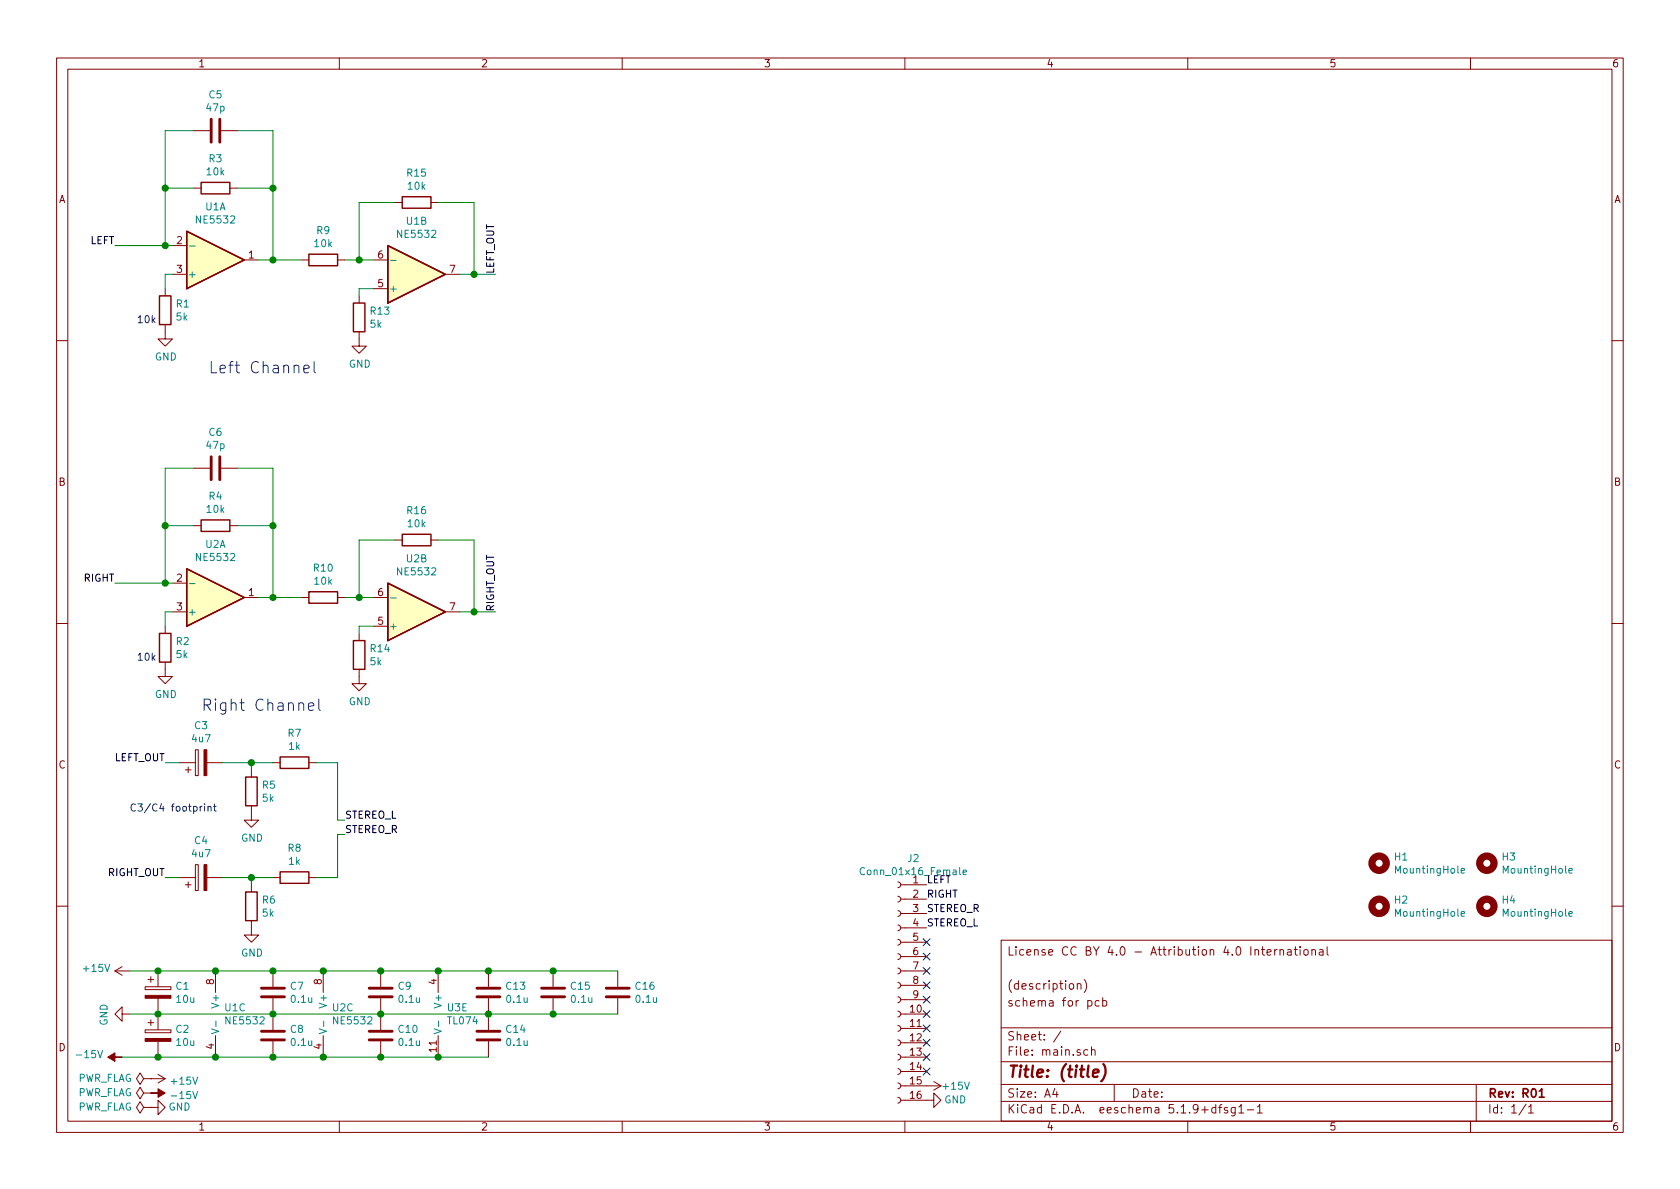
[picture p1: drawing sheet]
<svg xmlns="http://www.w3.org/2000/svg" width="297mm" height="210mm" viewBox="0 0 297 210" stroke-linecap="round" stroke-linejoin="round" font-family="sans-serif">
<g fill="none" stroke="#840000" stroke-width=".18">
<path d="M10 10.3h277v189.9h-277zM12 12.2h273v186.1h-273zM60 10.3v1.9M110 10.3v1.9M160 10.3v1.9M210 10.3v1.9M260 10.3v1.9M34.3 23.1h2.8M34.3 33.3h1.3M39.1 23.1h2.8M40.6 33.3h1.3M69.8 35.8h1.3"/>
<path d="M76.2 35.8h1.3M29.2 57.4v2.5h1.3l-1.3 1.3-1.3-1.3h1.3M29.2 51v1.3M30.5 48.5h2.5M30.5 43.4h2.5M43.2 46h2.5M53.3 46h1.3M59.7 46h1.3M63.5 58.7v2.5h1.3l-1.3 1.3-1.3-1.3h1.3M63.5 52.3v1.3M66 46h2.6M66 51h2.6"/>
<path d="M78.7 48.5h2.6M10 60.2h2M285 60.2h2M34.3 93h1.3M34.3 82.8h2.8M39.1 82.8h2.8M40.6 93h1.3M69.8 95.5h1.3M76.2 95.5h1.3M10 110.3h2M29.2 117.1v2.5h1.3l-1.3 1.3-1.3-1.3h1.3M29.2 110.7v1.3"/>
<path d="M30.5 103.1h2.5M30.5 108.2h2.5M43.2 105.7h2.5M53.3 105.7h1.3M59.7 105.7h1.3M63.5 118.4v2.5h1.3l-1.3 1.3-1.3-1.3h1.3M63.5 112v1.3M66 105.7h2.6M66 110.7h2.6M78.7 108.2h2.6M285 110.3h2M31.7 134.9h2.8"/>
<path d="M32.8 136.1h1M33.3 135.6v1M34.5 132.6h.6v4.6h-.6zM36.6 134.9h2.8M44.4 136.1v1.3M48.3 134.9h1.2M54.6 134.9h1.3M31.7 155.2h2.8M32.8 156.5h1M33.3 156v1M34.5 152.9h.6v4.6h-.6zM36.6 155.2h2.8"/>
<path d="M44.4 142.5v2.5h1.3l-1.3 1.3-1.2-1.3h1.2M44.4 156.5v1.2M48.3 155.2h1.2M54.6 155.2h1.3M158.7 158.5l.4 .1 .2 .3-.2 .4-.4 .2M158.7 156l.4 .1 .2 .3-.2 .4-.4 .2M159.3 156.5h4.5M159.3 159h4.5M10 160.2h2M20.3 171.7l1.3 .8M20.3 171.7h2.6M21.6 179.3v-1.3l-1.3 1.3 1.3 1.3v-1.3h1.3"/>
<path d="M21.6 170.9l-1.3 .8M25.7 174.5h4.5v.5h-4.5zM26.2 173.2h1M26.7 172.7v1M27.9 171.7v2.8M27.9 176.5v5.6M38.1 171.7v3.8M44.4 162.8v2.5h1.3l-1.3 1.3-1.2-1.3h1.2M48.3 171.7v2.8M48.3 176.5v5.6M57.1 171.7v3.8M67.3 171.7v2.8"/>
<path d="M67.3 176.5v5.6M77.5 171.7v3.8M86.4 171.7v2.8M86.4 176.5v5.6M97.8 171.7v2.8M97.8 176.5v2.8M109.2 171.7v2.8M109.2 176.5v2.8M158.7 178.8l.4 .1 .2 .3-.2 .4-.4 .2M158.7 176.3l.4 .1 .2 .3-.2 .4-.4 .2M158.7 173.7l.4 .2 .2 .2-.2 .5-.4 .1M158.7 171.2l.4 .1 .2 .3-.2 .4-.4 .2"/>
<path d="M158.7 168.7l.4 .1 .2 .3-.2 .4-.4 .2M158.7 166.1l.4 .1 .2 .3-.2 .4-.4 .2M158.7 163.6l.4 .1 .2 .3-.2 .4-.4 .2M158.7 161l.4 .2 .2 .2-.2 .5-.4 .1M159.3 171.7h4.5M159.3 179.3h4.5M159.3 176.8h4.5M159.3 174.2h4.5M159.3 169.2h4.5M159.3 166.6h4.5M159.3 164.1h4.5M159.3 161.5h4.5"/>
<path d="M177 166.3h108v32h-108zM190.5 174.1l.1-.1a.37 .37 0 0 1 .5 .1v.8M190.5 173.9v1M191.7 173.2a1.71 1.71 0 0 1 0 2.3M192.3 177l.5-.1 .3 .3-.1 .6-.2 .1-.5-.1M194.3 177l-.4-.1-.3 .3 .1 .6 .2 .1 .4-.1M195 177l.4-.1 .3 .3-.1 .6-.2 .1-.4-.1M195 176.4v1.5M223 167.9h.6M223.2 167.4v1.3l.4 .2M224 168.4l.7-.1v-.3l-.5-.1-.2 .2 .1 .7h.6M225.4 167.9v1"/>
<path d="M225.8 167.9l-.4 .3M226.3 168l.2-.1 .4 .1v.9M226.3 167.9v1M227.7 168h.5l.1 .9M228.3 168.3h-.5l-.2 .2 .2 .4 .5-.1M228.8 167.9h.6M229 167.4v1.3l.4 .2M229.9 167.4v.2M229.9 167.9v1M230.6 168l.2-.1 .4 .1v.8l-.2 .1-.4-.1zM232 168l.2-.1 .3 .1 .1 .9M232 167.9v1"/>
<path d="M233.3 168h.6v.9M233.9 168.3h-.4l-.3 .2 .3 .4 .4-.1M234.6 167.4v1.3l.3 .2M285 160.2h2M25.4 190.7l-.6-1-.7 1 .7 1.1 .6-1.1h1.3M25.4 193.3l-.6-1-.7 1 .7 1 .6-1h1.3M25.4 195.8l-.6-1-.7 1 .7 1 .6-1h1.3M25.7 182.1h4.5v.5h-4.5zM26.2 180.8h1M26.7 195.8h1.2v-1.2l1.3 1.2-1.3 1.3v-1.3M26.7 190.7h.1M26.7 193.3h.1"/>
<path d="M26.7 195.8h.1M26.7 180.3v1.1M26.7 190.7h2.5M27.9 184.1v2.8M27.9 190l1.3 .7M29.2 190.7l-1.3 .8M38.1 183.1v3.8M48.3 184.1v2.8M57.1 183.1v3.8M60 198.3v1.9M67.3 184.1v2.8M77.5 183.1v3.8"/>
<path d="M86.4 184.1v2.8M110 198.3v1.9M158.7 194.1l.4 .1 .2 .3-.2 .4-.4 .2M158.7 191.5l.4 .1 .2 .3-.2 .4-.4 .2M158.7 189l.4 .1 .2 .3-.2 .4-.4 .2M158.7 186.4l.4 .2 .2 .2-.2 .5-.4 .1M158.7 183.9l.4 .1 .2 .3-.2 .4-.4 .2M158.7 181.4l.4 .1 .2 .3-.2 .4-.4 .2M159.3 194.6h5.8v-1.3l1.3 1.3-1.3 1.2v-1.2M159.3 192h7.1M159.3 189.5h4.5M159.3 186.9h4.5"/>
<path d="M159.3 184.4h4.5M159.3 181.9h4.5M160 198.3v1.9M165.1 191.3l1.3 .7M166.4 192l-1.3 .8M177 194.8h108M177 191.8h108M177 187.8h108M177 181.8h108M186.5 192.5l-.4 1h1M186.8 193v1M187.6 182.3l-1.3 2"/>
<path d="M192.3 185.7l-.4-.1-.3 .3 .1 .6 .2 .1 .4-.1M193 185.7l.2-.1 .3 .1 .1 .9M193 185.1v1.5M197 191.8v3M210 198.3v1.9M215 195.9l-.5-.1-.3 .3 .1 .6 .2 .1 .5-.1M215 195.3v1.5M215.5 195.8h.5M216 195.3l-.3 .2v1.3M217 195.9l-.3-.1-.2 .2v.3l.5 .1v.3h-.5M218.4 195.8v1.2l-.3 .3h-.3M218.4 195.9l-.4-.1-.3 .3 .1 .6h.6"/>
<path d="M219 195.8l.5-.5v1.5M219 196.8h.9M220.5 196.3h1.2M222.3 195.8l.4-.5v1.5M222.3 196.8h.9M260 198.3v1.9M261 191.8v6.5M269.8 195.2l-1.2 2M270.3 195.8l.4-.5v1.5M270.3 196.8h.8"/>
</g>
<path d="M272.2 193l.4-.5v1.5M272.2 194h.8" fill="none" stroke="#840000" stroke-width=".3"/>
<path d="M193.3 189.8l.9-.2v-.4l-.6-.1-.3 .3v.9l.2 .1 .6-.1M195.1 188.2a2.31 2.31 0 0 1-.4 3" fill="none" stroke="#840000" stroke-width=".41"/>
<g fill="#840000" stroke="#840000" stroke-width=".18">
<path d="M25.7 183.6h4.5v.5h-4.5z"/>
<path d="M26.7 193.3h1.2v-.8l1.3 .8-1.3 .8v-.8z"/>
<path d="M19 186.9l1.3-.7v.7h1.3h-1.3v.8z"/>
<path d="M25.7 176h4.5v.5h-4.5z"/>
<path d="M36.1 132.6h.5v4.6h-.5z"/>
<path d="M36.1 152.9h.5v4.6h-.5z"/>
</g>
<g fill="none" stroke="#840000" stroke-width=".51">
<path d="M37.3 21.1v4M38.9 21.1v4M37.3 80.8v4M38.9 80.8v4M46.2 176.3h4.1M46.2 174.7h4.1M65.3 176.3h4M65.3 174.7h4M84.3 176.3h4.1M84.3 174.7h4.1M95.8 176.3h4M95.8 174.7h4"/>
<path d="M107.2 176.3h4.1M107.2 174.7h4.1M46.2 183.9h4.1M46.2 182.4h4.1M65.3 183.9h4M65.3 182.4h4M84.3 183.9h4.1M84.3 182.4h4.1"/>
</g>
<g fill="none" stroke="#840000" stroke-width=".25">
<path d="M35.6 32.3h5v2h-5zM71.1 34.8h5.1v2h-5.1zM28.2 52.3h2v5.1h-2zM33 40.9l10.2 5.1-10.2 5zM54.6 45h5.1v2h-5.1zM62.5 53.6h2v5.1h-2zM68.6 43.4l10.1 5.1-10.1 5.1zM35.6 91.9h5v2.1h-5zM71.1 94.5h5.1v2h-5.1zM28.2 112h2v5.1h-2zM33 100.6l10.2 5.1-10.2 5zM54.6 104.6h5.1v2.1h-5.1z"/>
<path d="M62.5 113.3h2v5.1h-2zM68.6 103.1l10.1 5.1-10.1 5.1zM43.4 137.4h2.1v5.1h-2.1zM49.5 133.9h5.1v2h-5.1zM43.4 157.7h2.1v5.1h-2.1zM49.5 154.2h5.1v2h-5.1z"/>
</g>
<g fill="none" stroke="#008484" stroke-width=".18">
<path d="M33.5 43.5h1M69.1 46h1M33.5 103.2h1M69.1 105.7h1M152.9 153.5a.6 .6 0 0 0-.9 .5 .6 .6 0 0 0 .6 .7l.3-.1M170.3 154.2l.6-.1-.1-.2-.3-.1-.2 .2v.6h.5M258.3 154l.7-.1-.1-.3h-.4l-.2 .1 .1 .7h.5M277.4 154l.6-.1v-.3h-.4l-.2 .1 .1 .7h.5M258.3 161.6l.7-.1-.1-.3h-.4l-.2 .2 .1 .6h.5M277.4 161.6l.6-.1v-.3h-.4l-.2 .2 .1 .6h.5M37.4 181.9l1.3 .5-1.3 .4M38.2 180.6v.9"/>
<path d="M56.4 181.9l1.3 .5-1.3 .4M57.2 180.6v.9M76.8 181.9l1.2 .5-1.2 .4M77.5 180.6v.9"/>
</g>
<g fill="none" stroke="#840000" stroke-width="1.3">
<circle cx="243.8" cy="152.6" r="1.27"/>
<circle cx="262.9" cy="152.6" r="1.27"/>
<circle cx="243.8" cy="160.3" r="1.27"/>
<circle cx="262.9" cy="160.3" r="1.27"/>
</g>
<g fill="#ffffc2" stroke="#ffffc2" stroke-width=".18">
<path d="M68.6 43.4l10.1 5.1-10.1 5.1z"/>
<path d="M33 100.6l10.2 5.1-10.2 5z"/>
<path d="M68.6 103.1l10.1 5.1-10.1 5.1z"/>
<path d="M33 40.9l10.2 5.1-10.2 5z"/>
</g>
<g fill="none" stroke="#008400" stroke-width=".18">
<path d="M29.2 33.3h5.1M34.3 23.1h-5.1v20.3M41.9 23.1h6.4v22.9M41.9 33.3h6.4M69.8 35.8h-6.3v10.2M77.5 35.8h6.3v12.7M20.3 43.4h10.2M30.5 48.5h-1.3v2.5M45.7 46h7.6M61 46h5M66 51h-2.5v1.3M81.3 48.5h6.3"/>
<path d="M29.2 93h5.1M34.3 82.8h-5.1v20.3M41.9 93h6.4M41.9 82.8h6.4v22.9M69.8 95.5h-6.3v10.2M77.5 95.5h6.3v12.7M20.3 103.1h10.2M30.5 108.2h-1.3v2.5M45.7 105.7h7.6M61 105.7h5M66 110.7h-2.5v1.3M81.3 108.2h6.3"/>
<path d="M29.2 134.9h2.5M39.4 134.9h8.9M44.4 134.9v1.2M55.9 134.9h3.8v10.1h1.3M29.2 155.2h2.5M39.4 155.2h8.9M44.4 155.2v1.3M61 147.6h-1.3v7.6h-3.8M22.9 171.7h86.3M22.9 179.3h86.3M21.6 186.9h64.8"/>
</g>
<path d="M53.7 65.2l1-.1-.1-.4-.6-.1-.3 .3 .1 .9 .2 .1 .6-.1M55.5 63.9v1.7l.3 .3M54.5 124.9l1-.1-.1-.4-.6-.1-.3 .3 .1 .9 .2 .1 .6-.1M56.4 123.6v1.7l.2 .3M35.4 142.6v.8M35.7 142.6l-.3 .2M36.2 142.2v.1M36.2 142.6v.8M36.8 142.7l.2-.1h.3v.8M36.8 142.6v.8M37.7 142.6h.5M37.9 142.2v1.1l.3 .1" fill="none" stroke="#0000c2" stroke-width=".18"/>
<g fill="#008400" stroke="#008400" stroke-width=".25">
<circle cx="67.3" cy="186.9" r=".51"/>
<circle cx="48.3" cy="105.7" r=".51"/>
<circle cx="48.3" cy="186.9" r=".51"/>
<circle cx="63.5" cy="46" r=".51"/>
<circle cx="48.3" cy="46" r=".51"/>
<circle cx="48.3" cy="93" r=".51"/>
<circle cx="29.2" cy="103.1" r=".51"/>
<circle cx="83.8" cy="108.2" r=".51"/>
<circle cx="83.8" cy="48.5" r=".51"/>
<circle cx="44.5" cy="155.2" r=".51"/>
<circle cx="27.9" cy="186.9" r=".51"/>
<circle cx="48.3" cy="171.7" r=".51"/>
<circle cx="67.3" cy="179.3" r=".51"/>
<circle cx="27.9" cy="171.7" r=".51"/>
<circle cx="38.1" cy="171.7" r=".51"/>
<circle cx="27.9" cy="179.3" r=".51"/>
<circle cx="38.1" cy="186.9" r=".51"/>
<circle cx="48.3" cy="179.3" r=".51"/>
<circle cx="44.5" cy="134.9" r=".51"/>
<circle cx="29.2" cy="33.3" r=".51"/>
<circle cx="86.4" cy="179.3" r=".51"/>
<circle cx="57.2" cy="186.9" r=".51"/>
<circle cx="67.3" cy="171.7" r=".51"/>
<circle cx="97.8" cy="179.3" r=".51"/>
<circle cx="29.2" cy="93" r=".51"/>
<circle cx="97.8" cy="171.7" r=".51"/>
<circle cx="86.4" cy="171.7" r=".51"/>
<circle cx="29.2" cy="43.4" r=".51"/>
<circle cx="77.5" cy="171.7" r=".51"/>
<circle cx="48.3" cy="33.3" r=".51"/>
<circle cx="77.5" cy="186.9" r=".51"/>
<circle cx="57.2" cy="171.7" r=".51"/>
<circle cx="63.5" cy="105.7" r=".51"/>
</g>
<g fill="none" stroke="#000084" stroke-width=".18">
<path d="M163.2 178.7l1.2 1.2M163.2 176.2l1.2 1.2M163.2 173.6l1.2 1.2M163.2 171.1l1.2 1.2M163.2 168.5l1.2 1.3M163.2 166l1.2 1.2M164.4 178.7l-1.2 1.2M164.4 176.2l-1.2 1.2M164.4 173.6l-1.2 1.2M164.4 171.1l-1.2 1.2M164.4 168.5l-1.2 1.3M164.4 166l-1.2 1.2"/>
<path d="M163.2 188.9l1.2 1.2M163.2 186.3l1.2 1.2M163.2 183.8l1.2 1.2M163.2 181.2l1.2 1.3M164.4 188.9l-1.2 1.2M164.4 186.3l-1.2 1.2M164.4 183.8l-1.2 1.2M164.4 181.2l-1.2 1.3"/>
</g>
<g font-size="2.8" fill="#0000c2">
<text x="36.8" y="66">Left Channel</text>
<text x="35.6" y="125.7">Right Channel</text>
</g>
<text font-size="2.8" fill="#840000" x="178" y="190.5">Title: (title)</text>
<g font-size="2.1" fill="#840000">
<text x="178" y="169">License CC BY 4.0 - Attribution 4.0 International</text>
<text x="178" y="178">schema for pcb</text>
<text x="178" y="175">(description)</text>
<text x="178" y="184">Sheet: /</text>
<text x="178" y="186.7">File: main.sch</text>
<text x="178" y="196.9">KiCad E.D.A. eeschema 5.1.9+dfsg1-1</text>
<text x="178" y="194.1">Size: A4</text>
<text x="200" y="194.1">Date:</text>
<text x="263" y="194.1">Rev: R01</text>
<text x="263" y="196.9">Id: 1/1</text>
</g>
<g font-size="1.8" fill="#840000">
<text x="35" y="11.9">1</text>
<text x="85" y="11.9">2</text>
<text x="135" y="11.9">3</text>
<text x="185" y="11.9">4</text>
<text x="235" y="11.9">5</text>
<text x="285" y="11.9">6</text>
<text x="10.4" y="35.9">A</text>
<text x="285.4" y="35.9">A</text>
<text x="31.3" y="43.2">2</text>
<text x="44" y="45.7">1</text>
<text x="66.8" y="45.7">6</text>
<text x="31.3" y="48.3">3</text>
<text x="66.8" y="50.8">5</text>
<text x="79.5" y="48.3">7</text>
<text x="10.4" y="85.9">B</text>
<text x="285.4" y="85.9">B</text>
<text x="31.3" y="102.9">2</text>
<text x="31.3" y="107.9">3</text>
<text x="44" y="105.4">1</text>
<text x="66.8" y="105.4">6</text>
<text x="79.5" y="107.9">7</text>
<text x="66.8" y="110.5">5</text>
<text x="10.4" y="135.9">C</text>
<text x="285.4" y="135.9">C</text>
<text x="161.4" y="158.7">2</text>
<text x="161.4" y="161.3">3</text>
<text x="161.4" y="163.8">4</text>
<text x="161.4" y="166.4">5</text>
<text x="161.4" y="168.9">6</text>
<text x="161.4" y="171.4">7</text>
<text x="161.4" y="174">8</text>
<text x="37.8" y="174.1" transform="rotate(-90 37.8 174.1)">8</text>
<text x="56.9" y="174.1" transform="rotate(-90 56.9 174.1)">8</text>
<text x="77.2" y="174.1" transform="rotate(-90 77.2 174.1)">4</text>
<text x="161" y="179.1">10</text>
<text x="161.4" y="176.5">9</text>
<text x="10.4" y="185.9">D</text>
<text x="37.8" y="185.5" transform="rotate(-90 37.8 185.5)">4</text>
<text x="56.9" y="185.5" transform="rotate(-90 56.9 185.5)">4</text>
<text x="77.2" y="186" transform="rotate(-90 77.2 186)">11</text>
<text x="161" y="181.6">11</text>
<text x="161" y="184.1">12</text>
<text x="285.4" y="185.9">D</text>
<text x="161" y="186.7">13</text>
<text x="161" y="189.2">14</text>
<text x="161" y="191.8">15</text>
<text x="161" y="194.3">16</text>
<text x="35" y="199.9">1</text>
<text x="85" y="199.9">2</text>
<text x="135" y="199.9">3</text>
<text x="185" y="199.9">4</text>
<text x="235" y="199.9">5</text>
<text x="285" y="199.9">6</text>
</g>
<g font-size="1.8" fill="#008484">
<text x="37" y="17.4">C5</text>
<text x="36.6" y="19.7">47p</text>
<text x="37" y="28.7">R3</text>
<text x="36.6" y="31">10k</text>
<text x="72" y="31.2">R15</text>
<text x="72.2" y="33.5">10k</text>
<text x="34.9" y="39.5">NE5532</text>
<text x="36.3" y="37.2">U1A</text>
<text x="56" y="41.4">R9</text>
<text x="71.9" y="39.7">U1B</text>
<text x="55.7" y="43.7">10k</text>
<text x="70.5" y="42.1">NE5532</text>
<text x="33.1" y="49.1">+</text>
<text x="68.7" y="51.7">+</text>
<text x="31.2" y="54.4">R1</text>
<text x="31.2" y="56.7">5k</text>
<text x="65.5" y="58">5k</text>
<text x="65.6" y="55.6">R13</text>
<text x="27.4" y="63.7">GND</text>
<text x="61.7" y="65">GND</text>
<text x="37" y="77.1">C6</text>
<text x="36.6" y="79.4">47p</text>
<text x="37" y="88.4">R4</text>
<text x="36.6" y="90.7">10k</text>
<text x="72" y="90.9">R16</text>
<text x="72.2" y="93.2">10k</text>
<text x="34.9" y="99.2">NE5532</text>
<text x="36.3" y="96.9">U2A</text>
<text x="55.5" y="101.1">R10</text>
<text x="70.5" y="101.7">NE5532</text>
<text x="71.9" y="99.4">U2B</text>
<text x="55.7" y="103.4">10k</text>
<text x="33.1" y="108.8">+</text>
<text x="68.7" y="111.4">+</text>
<text x="31.2" y="114.1">R2</text>
<text x="31.2" y="116.4">5k</text>
<text x="65.5" y="117.6">5k</text>
<text x="65.6" y="115.3">R14</text>
<text x="27.4" y="123.4">GND</text>
<text x="61.7" y="124.7">GND</text>
<text x="34" y="131.3">4u7</text>
<text x="34.4" y="129">C3</text>
<text x="51" y="130.3">R7</text>
<text x="51.1" y="132.6">1k</text>
<text x="46.4" y="139.5">R5</text>
<text x="46.5" y="141.8">5k</text>
<text x="34.4" y="149.3">C4</text>
<text x="42.6" y="148.8">GND</text>
<text x="34" y="151.6">4u7</text>
<text x="51" y="150.6">R8</text>
<text x="51.1" y="152.9">1k</text>
<text x="152.8" y="154.8">Conn_01x16_Female</text>
<text x="160.5" y="152.4">J2</text>
<text x="246.6" y="152.2">H1</text>
<text x="246.9" y="154.5">MountingHole</text>
<text x="265.7" y="152.2">H3</text>
<text x="266" y="154.5">MountingHole</text>
<text x="46.4" y="159.8">R6</text>
<text x="161.4" y="156.2">1</text>
<text x="246.6" y="159.8">H2</text>
<text x="265.7" y="159.8">H4</text>
<text x="46.5" y="162.1">5k</text>
<text x="246.9" y="162.1">MountingHole</text>
<text x="266" y="162.1">MountingHole</text>
<text x="14.9" y="171.9">+15V</text>
<text x="42.6" y="169.2">GND</text>
<text x="31.1" y="175">C1</text>
<text x="31.3" y="177.3">10u</text>
<text x="38.7" y="177.8" transform="rotate(-90 38.7 177.8)">V+</text>
<text x="39.8" y="178.8">U1C</text>
<text x="51.4" y="175">C7</text>
<text x="51.6" y="177.3">0.1u</text>
<text x="57.8" y="177.8" transform="rotate(-90 57.8 177.8)">V+</text>
<text x="58.9" y="178.8">U2C</text>
<text x="70.4" y="175">C9</text>
<text x="70.6" y="177.3">0.1u</text>
<text x="78.1" y="177.8" transform="rotate(-90 78.1 177.8)">V+</text>
<text x="79.1" y="178.8">U3E</text>
<text x="89.6" y="175">C13</text>
<text x="89.7" y="177.3">0.1u</text>
<text x="101" y="175">C15</text>
<text x="101.1" y="177.3">0.1u</text>
<text x="112.4" y="175">C16</text>
<text x="112.5" y="177.3">0.1u</text>
<text x="19" y="181.4" transform="rotate(-90 19 181.4)">GND</text>
<text x="31.1" y="182.6">C2</text>
<text x="31.3" y="185">10u</text>
<text x="40.1" y="181.1">NE5532</text>
<text x="51.4" y="182.6">C8</text>
<text x="51.6" y="185">0.1u</text>
<text x="59.2" y="181.1">NE5532</text>
<text x="70.5" y="182.6">C10</text>
<text x="70.6" y="185">0.1u</text>
<text x="79.3" y="181.1">TL074</text>
<text x="89.6" y="182.6">C14</text>
<text x="89.7" y="185">0.1u</text>
<text x="13.7" y="191.3">PWR_FLAG</text>
<text x="13.9" y="187.1">-15V</text>
<text x="30.5" y="191.8">+15V</text>
<text x="13.7" y="193.8">PWR_FLAG</text>
<text x="13.7" y="196.4">PWR_FLAG</text>
<text x="29.8" y="196.4">GND</text>
<text x="30.7" y="194.4">-15V</text>
<text x="166.9" y="192.7">+15V</text>
<text x="167" y="195.1">GND</text>
</g>
<g font-size="1.8">
<text x="15.9" y="43.2">LEFT</text>
<text x="87.4" y="48.5" transform="rotate(-90 87.4 48.5)">LEFT_OUT</text>
<text x="14.8" y="102.9">RIGHT</text>
<text x="87.4" y="108.2" transform="rotate(-90 87.4 108.2)">RIGHT_OUT</text>
<text x="20.1" y="134.6">LEFT_OUT</text>
<text x="61" y="147.3">STEREO_R</text>
<text x="61" y="144.8">STEREO_L</text>
<text x="19" y="154.9">RIGHT_OUT</text>
<text x="163.8" y="158.7">RIGHT</text>
<text x="163.8" y="156.2">LEFT</text>
<text x="163.8" y="161.3">STEREO_R</text>
<text x="163.8" y="163.8">STEREO_L</text>
</g>
<g font-size="1.8" fill="#0000c2">
<text x="24.1" y="57.1">10k</text>
<text x="24.1" y="116.8">10k</text>
<text x="22.9" y="143.5">C3/C4 footprint</text>
</g>
</svg>
